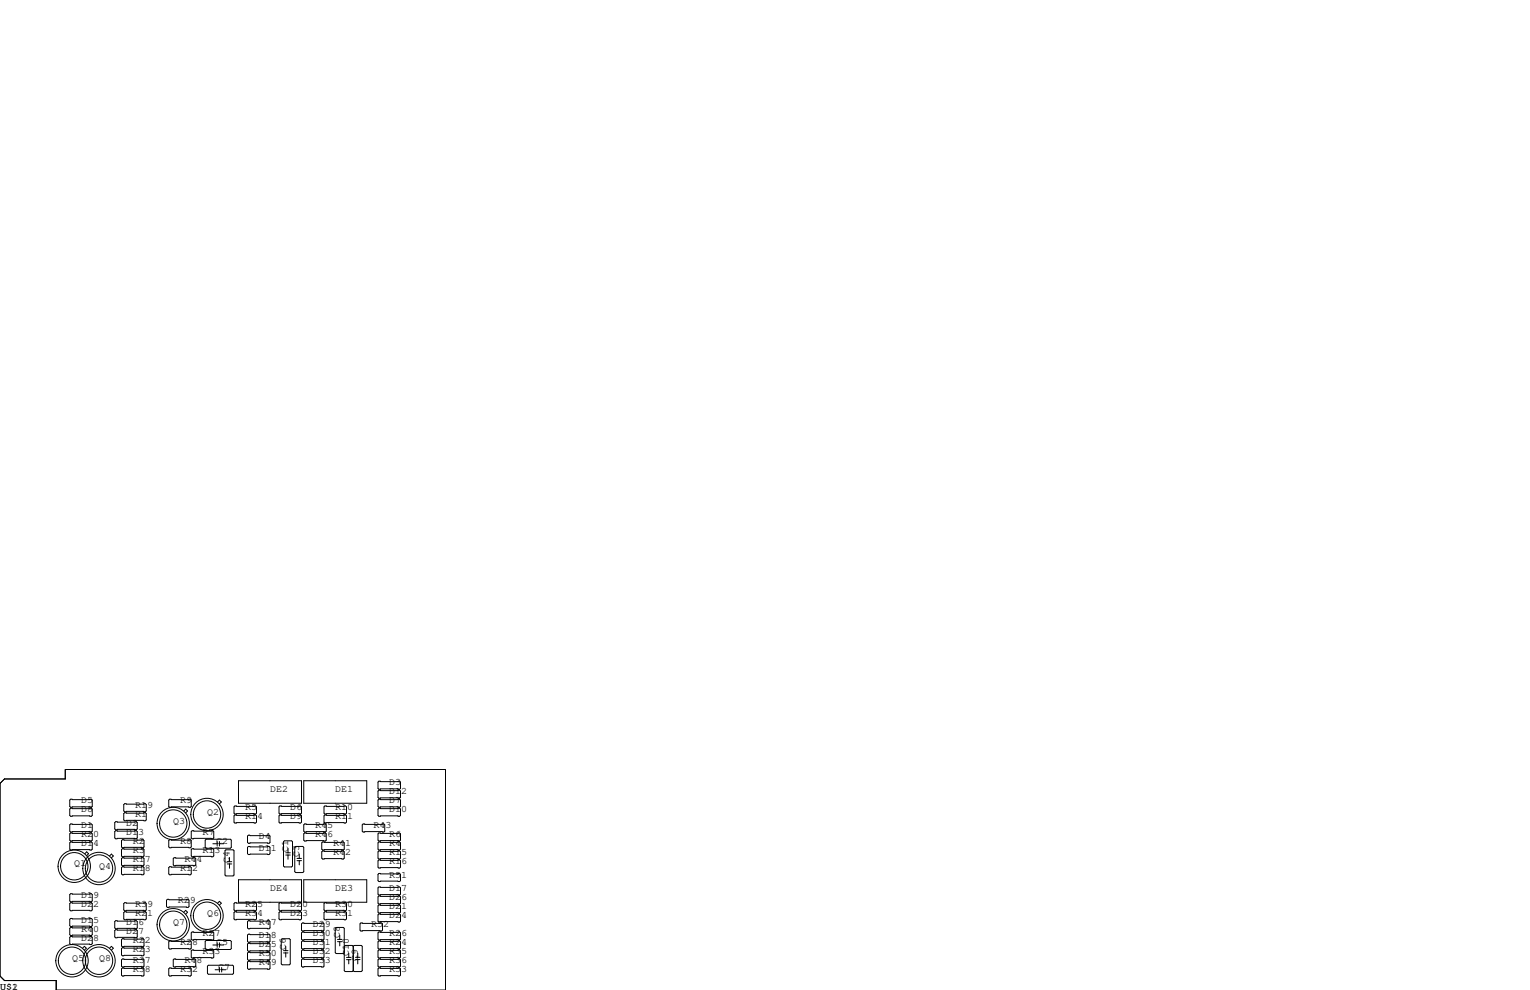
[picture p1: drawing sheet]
<svg xmlns="http://www.w3.org/2000/svg" width="432mm" height="279mm" viewBox="0 0 432 279" stroke-linecap="round" stroke-linejoin="round" font-family="sans-serif">
<g fill="none" stroke="#000" stroke-width=".28">
<path d="M0 221.1l1.3-1.3h17.1v-2.6h107.3v62.2h-109.8v-2.7h-14.6l-1.3-1.2zM19.9 237.6h5.9l.2 .3v1.7l-.2 .3h-5.9l-.2-.3v-1.7zM19.9 235.1h5.9l.2 .2v1.8l-.2 .3h-5.9l-.2-.3v-1.8zM19.9 225.6h5.9l.2 .2v1.8l-.2 .2h-5.9l-.2-.2v-1.8zM19.9 228.1h5.9l.2 .2v1.8l-.2 .3h-5.9l-.2-.3v-1.8zM19.9 232.5h5.9l.2 .3v1.8l-.2 .2h-5.9l-.2-.2v-1.8zM32.6 231.9h5.9l.2 .3v1.7l-.2 .3h-5.9l-.2-.3v-1.7zM32.6 234.4h5.9l.2 .3v1.8l-.2 .2h-5.9l-.2-.2v-1.8zM34.5 239.5h5.9l.2 .3v1.8l-.2 .2h-5.9l-.2-.2v-1.8zM34.5 237h5.9l.2 .2v1.8l-.2 .3h-5.9l-.2-.3v-1.8zM35.2 229.4h5.8l.3 .2v1.8l-.3 .2h-5.8l-.3-.2v-1.8zM35.2 226.8h5.8l.3 .3v1.8l-.3 .2h-5.8l-.3-.2v-1.8z"/>
<path d="M47.9 237h5.8l.3 .2v1.8l-.3 .3h-5.8l-.3-.3v-1.8zM47.9 225.6h5.8l.3 .2v1.8l-.3 .2h-5.8l-.3-.2v-1.8zM51.9 228.9l.5-.6 .5 .6-.5 .5M54.2 239.5h5.9l.2 .3v1.8l-.2 .2h-5.9l-.2-.2v-1.8zM54.2 234.4h5.9l.2 .3v1.8l-.2 .2h-5.9l-.2-.2v-1.8zM57.9 237.1l.3-.2h6.8l.3 .2v2l-.3 .3h-6.8l-.3-.3zM60.1 238.1h1.2M61.3 237.5v1.3M61.4 226.3l.5-.5 .6 .5-.6 .6M61.9 238.1h1.2M61.9 237.5v1.3M63.8 239.8h2l.2 .3v6.9l-.2 .2h-2l-.3-.2v-6.9z"/>
<path d="M66.3 227.5h5.8l.3 .2v1.8l-.3 .2h-5.8l-.3-.2v-1.8zM66.3 230h5.8l.3 .3v1.7l-.3 .3h-5.8l-.3-.3v-1.7zM67.3 220.3h17.8v6.4h-17.8zM70.1 235.7h5.8l.3 .3v1.7l-.3 .3h-5.8l-.2-.3v-1.7zM70.1 238.9h5.8l.3 .2v1.8l-.3 .3h-5.8l-.2-.3v-1.8zM79 227.5h5.8l.3 .2v1.8l-.3 .2h-5.8l-.3-.2v-1.8zM79 230h5.8l.3 .3v1.7l-.3 .3h-5.8l-.3-.3v-1.7zM80.3 237.3h2l.3 .3v6.8l-.3 .3h-2l-.3-.3v-6.8zM81.3 239.5v1.2M83.4 238.9h2.1l.2 .2v6.9l-.2 .3h-2.1l-.2-.3v-6.9zM85.7 220.3h17.8v6.4h-17.8zM86 232.5h5.8l.3 .3v1.8l-.3 .2h-5.8l-.3-.2v-1.8z"/>
<path d="M86 235.1h5.8l.3 .2v1.8l-.3 .3h-5.8l-.3-.3v-1.8zM91.1 237.6h5.8l.3 .3v1.7l-.3 .3h-5.8l-.3-.3v-1.7zM91.7 227.5h5.8l.3 .2v1.8l-.3 .2h-5.8l-.3-.2v-1.8zM91.7 230h5.8l.3 .3v1.7l-.3 .3h-5.8l-.3-.3v-1.7zM102.5 232.5h5.8l.3 .3v1.8l-.3 .2h-5.8l-.3-.2v-1.8zM106.9 237.6h5.9l.2 .3v1.7l-.2 .3h-5.9l-.2-.3v-1.7zM106.9 220.5h5.9l.2 .2v1.8l-.2 .3h-5.9l-.2-.3v-1.8zM106.9 223h5.9l.2 .3v1.7l-.2 .3h-5.9l-.2-.3v-1.7zM106.9 225.6h5.9l.2 .2v1.8l-.2 .2h-5.9l-.2-.2v-1.8zM106.9 228.1h5.9l.2 .2v1.8l-.2 .3h-5.9l-.2-.3v-1.8zM106.9 235.1h5.9l.2 .2v1.8l-.2 .3h-5.9l-.2-.3v-1.8zM19.9 259.2h5.9l.2 .3v1.7l-.2 .3h-5.9l-.2-.3v-1.7z"/>
<path d="M19.9 252.2h5.9l.2 .3v1.8l-.2 .2h-5.9l-.2-.2v-1.8zM19.9 254.8h5.9l.2 .2v1.8l-.2 .2h-5.9l-.2-.2v-1.8zM23.9 240.9l.6-.5 .5 .5-.5 .6M30.9 241.6l.5-.6 .6 .6-.6 .5M32.6 259.8h5.9l.2 .3v1.8l-.2 .2h-5.9l-.2-.2v-1.8zM34.5 244.6h5.9l.2 .3v1.7l-.2 .3h-5.9l-.2-.3v-1.7zM34.5 242.1h5.9l.2 .2v1.8l-.2 .2h-5.9l-.2-.2v-1.8zM35.2 254.8h5.8l.3 .2v1.8l-.3 .2h-5.8l-.3-.2v-1.8zM35.2 257.3h5.8l.3 .3v1.7l-.3 .3h-5.8l-.3-.3v-1.7zM47 254.1l.2-.3h5.9l.2 .3v1.7l-.2 .3h-5.9l-.2-.3zM47.6 244.9l.3-.3h5.8l.3 .3v1.7l-.3 .3h-5.8l-.3-.3zM49.1 242.1h5.9l.2 .2v1.8l-.2 .2h-5.9l-.2-.2v-1.8z"/>
<path d="M51.9 257.5l.5-.6 .5 .6-.5 .5M61.4 254.9l.5-.5 .6 .5-.6 .5M64.1 243.8h1.3M64.1 243.2h1.3M64.8 242v1.2M64.8 243.8v1.2M66 255l.3-.2h5.8l.3 .2v1.8l-.3 .2h-5.8l-.3-.2zM66 257.6l.3-.3h5.8l.3 .3v1.7l-.3 .3h-5.8l-.3-.3zM67.3 248.3h17.8v6.3h-17.8zM78.7 255l.3-.2h5.8l.3 .2v1.8l-.3 .2h-5.8l-.3-.2zM78.7 257.6l.3-.3h5.8l.3 .3v1.7l-.3 .3h-5.8l-.3-.3zM80.6 240.7h1.3"/>
<path d="M80.6 241.3h1.3M81.3 241.3v1.2M83.8 242.3h1.3M83.8 242.9h1.3M84.5 241v1.3M84.5 242.9v1.2M85.7 248.3h17.8v6.3h-17.8zM91.1 240.2h5.8l.3 .2v1.8l-.3 .2h-5.8l-.3-.2v-1.8zM91.4 255l.3-.2h5.8l.3 .2v1.8l-.3 .2h-5.8l-.3-.2zM91.4 257.6l.3-.3h5.8l.3 .3v1.7l-.3 .3h-5.8l-.3-.3zM106.7 246.8l.2-.3h5.9l.2 .3v1.7l-.2 .3h-5.9l-.2-.3zM106.7 250.6l.2-.3h5.9l.2 .3v1.7l-.2 .3h-5.9l-.2-.3z"/>
<path d="M106.7 253.1l.2-.2h5.9l.2 .2v1.8l-.2 .2h-5.9l-.2-.2zM106.7 255.7l.2-.3h5.9l.2 .3v1.7l-.2 .3h-5.9l-.2-.3zM106.7 258.2l.2-.3h5.9l.2 .3v1.8l-.2 .2h-5.9l-.2-.2zM106.9 240.2h5.9l.2 .2v1.8l-.2 .2h-5.9l-.2-.2v-1.8zM106.9 242.7h5.9l.2 .3v1.7l-.2 .3h-5.9l-.2-.3v-1.7zM19.9 261.7h5.9l.2 .3v1.8l-.2 .2h-5.9l-.2-.2v-1.8zM19.9 264.3h5.9l.2 .2v1.8l-.2 .3h-5.9l-.2-.3v-1.8zM23.3 267.6l.5-.5 .6 .5-.6 .5M30.9 267.6l.5-.5 .6 .5-.6 .5M32.6 262.4h5.9l.2 .2v1.8l-.2 .3h-5.9l-.2-.3v-1.8zM34.5 273.2h5.9l.2 .2v1.8l-.2 .3h-5.9l-.2-.3v-1.8zM34.5 264.9h5.9l.2 .3v1.8l-.2 .2h-5.9l-.2-.2v-1.8z"/>
<path d="M34.5 267.5h5.9l.2 .2v1.8l-.2 .2h-5.9l-.2-.2v-1.8zM34.5 270.6h5.9l.2 .3v1.8l-.2 .2h-5.9l-.2-.2v-1.8zM47.6 265.8l.3-.2h5.8l.3 .2v1.8l-.3 .2h-5.8l-.3-.2zM47.6 273.4l.3-.2h5.8l.3 .2v1.8l-.3 .3h-5.8l-.3-.3zM48.9 270.9l.2-.3h5.9l.2 .3v1.8l-.2 .2h-5.9l-.2-.2zM54 263.3l.2-.3h5.9l.2 .3v1.7l-.2 .3h-5.9l-.2-.3zM54 268.4l.2-.3h5.9l.2 .3v1.7l-.2 .3h-5.9l-.2-.3zM57.9 265.7l.3-.3h6.8l.3 .3v2l-.3 .3h-6.8l-.3-.3zM58.5 272.7l.3-.3h6.9l.2 .3v2l-.2 .3h-6.9l-.3-.3zM60.1 266.7h1.2M60.7 273.7h1.2M61.3 266.1v1.2"/>
<path d="M61.9 266.1v1.2M61.9 273v1.3M61.9 266.7h1.2M62.6 273.7h1.2M62.6 273v1.3M69.9 260.1l.2-.3h5.8l.3 .3v1.8l-.3 .2h-5.8l-.2-.2zM69.9 263.9l.2-.2h5.8l.3 .2v1.8l-.3 .2h-5.8l-.2-.2zM69.9 266.4l.2-.2h5.8l.3 .2v1.8l-.3 .3h-5.8l-.2-.3zM69.9 269l.2-.3h5.8l.3 .3v1.8l-.3 .2h-5.8l-.2-.2zM69.9 271.5l.2-.2h5.8l.3 .2v1.8l-.3 .3h-5.8l-.2-.3zM79.4 265.2l.2-.3h2.1l.2 .3v6.8l-.2 .3h-2.1l-.2-.3zM80 268.3h1.3"/>
<path d="M80 268.9h1.3M80.6 267.1v1.2M80.6 268.9v1.2M85.1 260.7l.2-.2h5.9l.2 .2v1.8l-.2 .3h-5.9l-.2-.3zM85.1 263.3l.2-.3h5.9l.2 .3v1.7l-.2 .3h-5.9l-.2-.3zM85.1 265.8l.2-.2h5.9l.2 .2v1.8l-.2 .2h-5.9l-.2-.2zM85.1 268.4l.2-.3h5.9l.2 .3v1.7l-.2 .3h-5.9l-.2-.3zM85.1 270.9l.2-.3h5.9l.2 .3v1.8l-.2 .2h-5.9l-.2-.2zM95.3 265.1h1.2M95.3 265.8h1.2M95.9 263.9v1.2M95.9 265.8v1.2"/>
<path d="M97.2 268.9l-.3 .2h-2l-.3-.2v-6.9l.3-.3h2l.3 .3v11.9l.2 .3h2l.3-.3M97.2 267.1l.2-.3h2l.3 .3M97.8 270.2h1.3M97.8 270.8h1.3M98.4 269v1.2M98.4 270.8v1.2M99.7 267.1l.2-.3h2.1l.2 .3v6.8l-.2 .3h-2.1l-.2-.3M99.7 267.1v6.8M100.3 270.8h1.3M100.3 270.2h1.3M101 269v1.2M101 270.8v1.2"/>
<path d="M101.6 260.7l.3-.2h5.8l.3 .2v1.8l-.3 .3h-5.8l-.3-.3zM106.7 263.3l.2-.3h5.9l.2 .3v1.7l-.2 .3h-5.9l-.2-.3zM106.7 265.8l.2-.2h5.9l.2 .2v1.8l-.2 .2h-5.9l-.2-.2zM106.7 268.4l.2-.3h5.9l.2 .3v1.7l-.2 .3h-5.9l-.2-.3zM106.7 270.9l.2-.3h5.9l.2 .3v1.8l-.2 .2h-5.9l-.2-.2zM106.7 273.4l.2-.2h5.9l.2 .2v1.8l-.2 .3h-5.9l-.2-.3z"/>
<circle cx="48.9" cy="232.4" r="4.6"/>
<circle cx="48.9" cy="232.4" r="3.9"/>
<circle cx="58.4" cy="229.9" r="4.6"/>
<circle cx="58.4" cy="229.9" r="3.9"/>
<circle cx="21" cy="244.5" r="3.9"/>
<circle cx="21" cy="244.5" r="4.6"/>
<circle cx="27.9" cy="245.1" r="3.9"/>
<circle cx="27.9" cy="245.1" r="4.6"/>
<circle cx="58.4" cy="258.4" r="3.9"/>
<circle cx="58.4" cy="258.4" r="4.6"/>
<circle cx="20.3" cy="271.1" r="3.9"/>
<circle cx="20.3" cy="271.1" r="4.6"/>
<circle cx="27.9" cy="271.1" r="3.9"/>
<circle cx="27.9" cy="271.1" r="4.6"/>
<circle cx="48.9" cy="261" r="3.9"/>
<circle cx="48.9" cy="261" r="4.6"/>
</g>
<g font-size="2.8">
<text x="109.9" y="221.6">D3</text>
<text x="22.9" y="226.7">D5</text>
<text x="38.1" y="228">R19</text>
<text x="50.8" y="226.7">R9</text>
<text x="76.2" y="223.5">DE2</text>
<text x="94.6" y="223.5">DE1</text>
<text x="109.9" y="226.7">D7</text>
<text x="109.9" y="224.2">D12</text>
<text x="22.9" y="233.7">D1</text>
<text x="22.9" y="229.2">D8</text>
<text x="35.6" y="233">D2</text>
<text x="38.1" y="230.5">R1</text>
<text x="48.9" y="232.4">Q3</text>
<text x="58.4" y="229.9">Q2</text>
<text x="69.2" y="228.6">R5</text>
<text x="69.2" y="231.1">R14</text>
<text x="81.9" y="228.6">D6</text>
<text x="81.9" y="231.1">D9</text>
<text x="88.9" y="233.7">R45</text>
<text x="94.6" y="228.6">R10</text>
<text x="94.6" y="231.1">R11</text>
<text x="105.4" y="233.7">R43</text>
<text x="109.9" y="229.2">D10</text>
<text x="22.9" y="236.2">R20</text>
<text x="22.9" y="238.8">D14</text>
<text x="35.6" y="235.6">D13</text>
<text x="37.5" y="238.1">R2</text>
<text x="50.8" y="238.1">R8</text>
<text x="57.1" y="235.6">R7</text>
<text x="61" y="238.1">C2</text>
<text x="73" y="236.9">D4</text>
<text x="88.9" y="236.2">R46</text>
<text x="94" y="238.8">R41</text>
<text x="109.9" y="238.8">R4</text>
<text x="109.9" y="236.2">R6</text>
<text x="21" y="244.5">Q1</text>
<text x="27.9" y="245.1">Q4</text>
<text x="37.5" y="240.7">R3</text>
<text x="37.5" y="243.2">R17</text>
<text x="37.5" y="245.7">R18</text>
<text x="50.8" y="245.7">R12</text>
<text x="52.1" y="243.2">R44</text>
<text x="57.1" y="240.7">R13</text>
<text x="64.8" y="243.5" transform="rotate(-90 64.8 243.5)">C4</text>
<text x="73" y="240">D11</text>
<text x="81.3" y="240.3" transform="rotate(-90 81.3 240.3)">C1</text>
<text x="84.5" y="241.9" transform="rotate(-90 84.5 241.9)">C3</text>
<text x="94" y="241.3">R42</text>
<text x="109.9" y="241.3">R15</text>
<text x="109.9" y="243.8">R16</text>
<text x="76.2" y="251.5">DE4</text>
<text x="94.6" y="251.5">DE3</text>
<text x="109.9" y="251.5">D17</text>
<text x="109.9" y="247.6">R51</text>
<text x="22.9" y="253.4">D19</text>
<text x="22.9" y="255.9">D22</text>
<text x="38.1" y="255.9">R39</text>
<text x="50.2" y="255">R29</text>
<text x="69.2" y="255.9">R25</text>
<text x="81.9" y="255.9">D20</text>
<text x="94.6" y="255.9">R30</text>
<text x="109.9" y="256.5">D21</text>
<text x="109.9" y="254">D26</text>
<text x="22.9" y="262.9">R40</text>
<text x="22.9" y="260.3">D15</text>
<text x="35.6" y="261">D16</text>
<text x="35.6" y="263.5">D27</text>
<text x="38.1" y="258.4">R21</text>
<text x="48.9" y="261">Q7</text>
<text x="58.4" y="258.4">Q6</text>
<text x="69.2" y="258.4">R34</text>
<text x="73" y="261">R47</text>
<text x="81.9" y="258.4">D23</text>
<text x="88.3" y="261.6">D29</text>
<text x="94.6" y="258.4">R31</text>
<text x="104.8" y="261.6">R52</text>
<text x="109.9" y="259.1">D24</text>
<text x="22.9" y="265.4">D28</text>
<text x="37.5" y="266.1">R22</text>
<text x="37.5" y="268.6">R23</text>
<text x="50.8" y="266.7">R28</text>
<text x="57.1" y="264.2">R27</text>
<text x="57.1" y="269.2">R33</text>
<text x="61" y="266.7">C5</text>
<text x="73" y="264.8">D18</text>
<text x="73" y="267.3">D25</text>
<text x="73" y="269.9">R50</text>
<text x="80.6" y="268" transform="rotate(-90 80.6 268)">C6</text>
<text x="88.3" y="264.2">D30</text>
<text x="88.3" y="266.7">D31</text>
<text x="88.3" y="269.2">D32</text>
<text x="95.9" y="264.8" transform="rotate(-90 95.9 264.8)">C8</text>
<text x="98.4" y="269.9" transform="rotate(-90 98.4 269.9)">C10</text>
<text x="109.9" y="266.7">R24</text>
<text x="109.9" y="264.2">R26</text>
<text x="109.9" y="269.2">R35</text>
<text x="20.3" y="271.1">Q5</text>
<text x="27.9" y="271.1">Q8</text>
<text x="37.5" y="271.8">R37</text>
<text x="37.5" y="274.3">R38</text>
<text x="50.8" y="274.3">R32</text>
<text x="52.1" y="271.8">R48</text>
<text x="61.6" y="273.7">C7</text>
<text x="73" y="272.4">R49</text>
<text x="88.3" y="271.8">D33</text>
<text x="101" y="271.1" transform="rotate(-90 101 271.1)">C9</text>
<text x="109.9" y="271.8">R36</text>
<text x="109.9" y="274.3">R53</text>
<text x="0" y="279.4">U$1</text>
<text x="3.4" y="279.4">2</text>
</g>
</svg>
